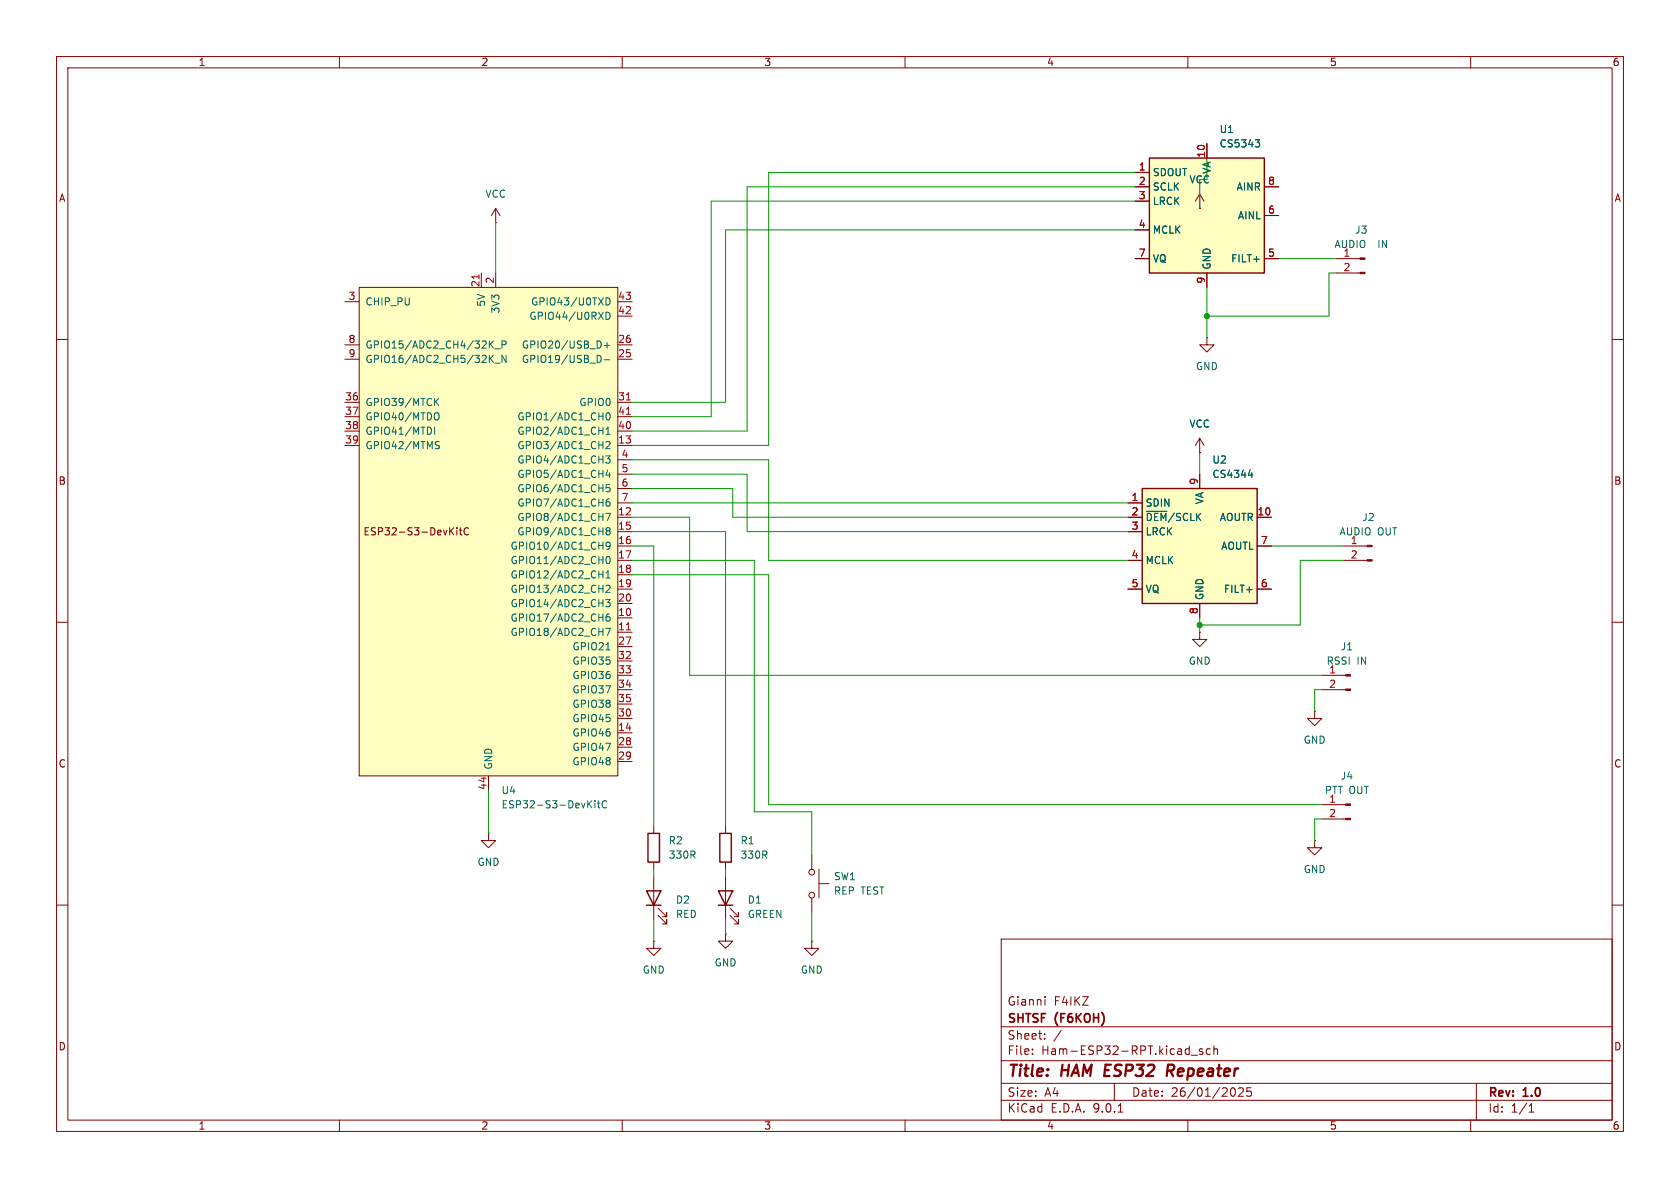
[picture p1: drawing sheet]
<svg xmlns="http://www.w3.org/2000/svg" width="297mm" height="210mm" viewBox="0 0 297 210" stroke-linecap="round" stroke-linejoin="round" font-family="sans-serif">
<g fill="none" stroke="#840000" stroke-width=".18">
<path d="M10 10h277v190h-277zM12 12h273v186h-273zM60 10v2M110 10v2M160 10v2M210 10v2M260 10v2M10 60h2M285 60h2M10 110h2M285 110h2M115.6 146.1v1.2"/>
<path d="M115.6 152.4v1.3M128.3 146.1v1.2M128.3 152.4v1.3M143.5 151.1v2.6M143.5 158.8v2.5M144.8 156.2h1.8M144.8 153.7v5.1M232.4 148.6v1.3h1.3l-1.3 1.2-1.3-1.2h1.3M232.4 148.6h.1M10 160h2M177 166h108v32h-108zM184.7 176.2v.1"/>
<path d="M184.7 176.7v1M285 160h2M60 198v2M110 198v2M160 198v2M177 194.5h108M177 191.5h108M177 187.5h108M177 181.5h108M182.5 186.3v.1M182.5 185.5v.1M184.7 183.6v.1"/>
<path d="M184.7 182.8v.1M187.6 182.1l-1.3 2M197 191.5v3M197.7 196.6h.8M210 198v2M210.6 186.5h1.1M212.6 185.5l-.4-.1-.2 .2 .1 .2 .5 .2v.3h-.6M214 185.5l-.5-.1-.3 .3v.4l.2 .2h.6M214.6 185.5l.2-.1 .4 .1v.9M214.6 184.9v1.5M218.2 192.4l.2 .8-.2 .5-.2 .1M219.7 192.4v.5l-.8 .9h.9"/>
<path d="M221.2 192.3h-.7l-.1 .7 .2-.1h.5l.1 .3v.5l-.2 .1-.6-.1M260 198v2M261 191.5v6.5M270.3 196.6h.9M270.3 195.5l.4-.4v1.5"/>
<circle cx="143.5" cy="154.2" r=".51"/>
<circle cx="143.5" cy="158.2" r=".51"/>
</g>
<path d="M206.8 189.3l.6 .9M207.3 188.2h-.8l-.2 2M207.3 189.2l-.9 .1" fill="none" stroke="#840000" stroke-width=".4"/>
<path d="M114.6 147.3h2v5.1h-2zM127.3 147.3h2v5.1h-2z" fill="none" stroke="#840000" stroke-width=".25"/>
<path d="M201.9 86.4h20.3v20.3h-20.3z" fill="#ffffc2"/>
<path d="M201.9 86.4h20.3v20.3h-20.3zM127 157.5h2.5l-1.2 2.5zM127 160h2.5" fill="none" stroke="#840000" stroke-width=".25"/>
<g fill="none" stroke="#840000" stroke-width=".18">
<path d="M199.4 88.9h2.5M199.4 91.4h2.5M199.4 94h2.5M199.4 99.1h2.5M212.1 83.8v2.6M222.2 91.4h2.6M222.2 96.5h2.6M237.5 99.1h4.2M237.5 96.5h4.2M199.4 104.1h2.5M212.1 106.7v2.5M222.2 104.1h2.6"/>
<path d="M233.7 119.4h4.2M232.4 125.7v1.3h1.3l-1.3 1.3-1.3-1.3h1.3M232.4 125.7h.1M233.7 121.9h4.2M128.3 154.9v7.7M233.7 142.2h4.2M233.7 144.8h4.2M128.3 165.1v1.3h1.2l-1.2 1.2-1.3-1.2h1.3M128.3 165.1h.1M129 161.8l1.6 1.5v-.7v.7h-.8M129 160.5l1.6 1.6v-.8v.8h-.8M143.5 166.4v1.2h1.3l-1.3 1.3-1.3-1.3h1.3"/>
<path d="M143.5 166.4h.1"/>
</g>
<path d="M202.7 90.4h3.6M220.7 84h.8M221.3 83.6v.8" fill="none" stroke="#006464" stroke-width=".18"/>
<g fill="#840000" stroke="#840000" stroke-width=".18">
<path d="M237.9 142.1h.9v.3h-.9z"/>
<path d="M237.9 144.7h.9v.2h-.9z"/>
<path d="M241.7 96.4h.9v.2h-.9z"/>
<path d="M241.7 98.9h.9v.3h-.9z"/>
<path d="M237.9 119.3h.9v.2h-.9z"/>
<path d="M237.9 121.8h.9v.2h-.9z"/>
</g>
<path d="M63.5 50.8h45.7v86.4h-45.7z" fill="#ffffc2"/>
<g fill="none" stroke="#840000" stroke-width=".18">
<path d="M87.6 39.4h.1M87.6 36.8v2.6M87.6 36.8l-.7 1.3M87.6 36.8l.8 1.3M61 53.3h2.5M63.5 50.8h45.7v86.4h-45.7zM85.1 48.3v2.5M87.6 48.3v2.5M109.2 53.3h2.6M109.2 55.9h2.6M236.2 45.7h4.2M236.2 48.3h4.2"/>
<path d="M61 78.7h2.5M61 73.7h2.5M61 76.2h2.5M61 61h2.5M61 63.5h2.5M61 71.1h2.5M109.2 78.7h2.6M109.2 73.7h2.6M109.2 76.2h2.6M109.2 61h2.6M109.2 63.5h2.6M109.2 71.1h2.6"/>
<path d="M79.7 93.8l.5 .8M80.2 93.3l-.7 .7M80.8 93.3v.1M80.8 93.7v.9M81.2 93.7h.5M81.4 93.3v1.1l.3 .2M82.8 93.4a.6 .6 0 0 0-.8 .4 .6 .6 0 0 0 .6 .8l.2-.2M109.2 81.3h2.6M109.2 83.8h2.6M109.2 86.4h2.6M109.2 88.9h2.6M109.2 91.4h2.6"/>
<path d="M109.2 94h2.6M109.2 96.5h2.6M109.2 99.1h2.6M109.2 104.1h2.6M109.2 101.6h2.6M109.2 106.7h2.6M109.2 109.2h2.6M109.2 111.8h2.6M109.2 114.3h2.6M109.2 116.8h2.6M109.2 119.4h2.6M212.1 111.8v1.2h1.3l-1.3 1.3-1.3-1.3h1.3"/>
<path d="M212.1 111.8h.1M86.4 137.2v2.5M109.2 129.5h2.6M109.2 121.9h2.6M109.2 124.5h2.6M109.2 127h2.6M109.2 132.1h2.6M109.2 134.6h2.6M115.6 154.9v7.7M115.6 166.4v1.2h1.2l-1.2 1.3-1.3-1.3h1.3M115.6 166.4h.1M116.3 161.8l1.6 1.5v-.7v.7h-.8"/>
<path d="M116.3 160.5l1.6 1.6v-.8v.8h-.8"/>
</g>
<g fill="none" stroke="#006464" stroke-width=".18">
<path d="M107.1 52.6a.64 .64 0 0 1 .8 .7 .64 .64 0 0 1-.8 .6zM107.1 55.2a.64 .64 0 0 1 .8 .6 .64 .64 0 0 1-.8 .7zM76.2 75.7l.1 .4-.1 .5M76.8 75.5v1.3M77 71l.6 .7M77.1 78.6l.5 .2 .1 .2-.1 .3h-.5M77.1 78.1h.6M77.1 73a.43 .43 0 0 1 .5 .4v.4a.43 .43 0 0 1-.5 .4M77.6 70.4l-.8 .8M86.7 60.8l.5 .7M86.7 63.4l.5 .7M87.2 60.3l-.7 .7"/>
<path d="M87.2 62.8l-.7 .7M87.5 61.7h.9M87.5 64.2h.9M88.7 60.9h.7l.1-.2-.1-.3-.7-.1v1.2M89.5 62.8v1.3l-.8-1.3v1.3M106 62.9l.3 .5-.3 .6M106.8 61.1h1M106.8 63.6h1M107.1 78.2l.5-.2 .3 .4-.8 .9h.8M107.1 76.8h.8M107.1 75.9l.4-.4v1.3M107.3 73.1l.1-.1a.68 .68 0 0 1 .5 .6 .68 .68 0 0 1-.5 .6l-.1-.1-.2-.3z"/>
<path d="M107.3 60.6v.9M107.1 80.6h.8l-.5 .5 .4 .1v.5l-.2 .2-.5-.2M107.1 90.7h.8l-.5 1.3M107.3 98.5l.1-.1a.68 .68 0 0 1 .5 .6 .68 .68 0 0 1-.5 .6l-.1-.1-.2-.3zM107.4 93.8l-.3 .3 .1 .3 .2 .2 .3-.1 .2-.2v-.2l-.3-.3M107.4 93.8l-.3-.2 .3-.3h.2l.3 .2-.3 .3M107.4 93.8h.2M107.4 83.1l-.3 .9h.8M107.7 88.2l-.3 .1a.86 .86 0 0 0 0 1.2l.4-.1 .1-.5-.3-.2-.3 .1-.2 .1M107.7 83.6v.8M107.8 85.7h-.6l-.1 .6 .2-.1h.4l.2 .2-.1 .4-.2 .1-.5-.1M107.9 96.4l-.3 .2h-.3l-.2-.2 .2-.5 .3-.1 .2 .2a.84 .84 0 0 1-.3 1.1h-.2"/>
<path d="M105.9 101.5h.7M106.6 100.9v1.3M107.1 106h.8l-.5 .5 .4 .1v.5l-.2 .2-.5-.2M107.1 111.1h.8l-.5 1.2M107.1 103.6l.5-.2 .3 .4-.8 .9h.8M107.1 101.3l.4-.4v1.3M107.1 102.2h.8M107.1 114.9h.8M107.7 108.5l-.3 .1a.86 .86 0 0 0 0 1.2l.4-.1 .1-.4-.3-.3-.3 .1-.2 .2M104.1 142.1l.5 .7M104.6 141.5l-.7 .8M105.2 141.5v.2"/>
<path d="M105.2 142v.8M105.6 142h.5M105.8 141.5v1.1l.3 .2M107.2 141.7a.6 .6 0 0 0-.8 .4 .6 .6 0 0 0 .6 .7l.2-.1"/>
</g>
<path d="M84.7 48.6v.7M110.7 73.2h.8M110.7 70.7h.8M110.7 111.3h.8" fill="none" stroke="#a90000" stroke-width=".18"/>
<g fill="#840000" stroke="#840000" stroke-width=".18">
<path d="M240.4 45.6h.9v.2h-.9z"/>
<path d="M240.4 48.1h.9v.3h-.9z"/>
</g>
<path d="M114.3 157.5h2.5l-1.2 2.5zM114.3 160h2.5" fill="none" stroke="#840000" stroke-width=".25"/>
<path d="M203.2 27.9h20.3v20.4h-20.3z" fill="#ffffc2"/>
<path d="M203.2 27.9h20.3v20.4h-20.3z" fill="none" stroke="#840000" stroke-width=".25"/>
<g fill="none" stroke="#840000" stroke-width=".18">
<path d="M200.7 30.5h2.5M200.7 33h2.5M200.7 35.6h2.5M212.1 36.8h.1M212.1 34.3l-.8 1.3M212.1 34.3l.8 1.3M212.1 34.3v2.5M213.4 25.4v2.5M223.5 33h2.6M223.5 38.1h2.6M200.7 40.6h2.5M200.7 45.7h2.5"/>
<path d="M213.4 59.7v1.3h1.2l-1.2 1.2-1.3-1.2h1.3M213.4 59.7h.1M213.4 48.3v2.5M223.5 45.7h2.6M212.1 77.5v2.5M212.1 77.5l-.8 1.2M212.1 77.5l.8 1.2M199.4 88.9h2.5M199.4 91.4h2.5M199.4 94h2.5M199.4 99.1h2.5M212.1 80h.1"/>
<path d="M212.1 83.8v2.6M222.2 91.4h2.6M222.2 96.5h2.6M199.4 104.1h2.5M212.1 106.7v2.5M222.2 104.1h2.6M86.4 147.3v1.3h1.2l-1.2 1.3-1.3-1.3h1.3M86.4 147.3h.1"/>
</g>
<path d="M221.9 24.7h.8l-.4 .5M222.4 25.2l.3 .2v.3l-.3 .3M202.7 90.4h3.6M220.7 84h.8M221.3 83.6v.8" fill="none" stroke="#006464" stroke-width=".18"/>
<g fill="none" stroke="#009600" stroke-width=".18">
<path d="M87.6 39.4v8.9M200.7 30.5h-64.8v48.2h-24.1M200.7 33h-68.6v43.2h-20.3M200.7 35.6h-75v38.1h-13.9M212.1 31.8v5M213.4 25.4v6.4M200.7 40.6h-72.4v30.5h-16.5M213.4 50.8v8.9M226.1 45.7h10.1M236.2 48.3h-1.3v7.6h-21.5M111.8 99.1h21.5v44.4h10.2v7.6M111.8 94h16.5v52.1"/>
<path d="M111.8 96.5h3.8v49.6M111.8 81.3h24.1v17.8h63.5M111.8 86.4h17.7v5h69.9M111.8 83.8h20.3v10.2h67.3M111.8 91.4h10.1v28h111.8M111.8 88.9h87.6M212.1 80v3.8M224.8 96.5h12.7M237.5 99.1h-7.6v11.4h-17.8M111.8 101.6h24.1v40.6h97.8M212.1 109.2v2.6M86.4 139.7v7.6"/>
<path d="M233.7 121.9h-1.3v3.8M115.6 153.7v1.2M128.3 153.7v1.2M233.7 144.8h-1.3v3.8M115.6 162.6v3.8M128.3 162.6v2.5M143.5 161.3v5.1"/>
</g>
<g fill="#009600" stroke="#009600" stroke-width=".18">
<circle cx="212.1" cy="110.5" r=".46"/>
<circle cx="213.4" cy="55.9" r=".46"/>
</g>
<g font-size="2.8" fill="#840000">
<text x="178" y="190.9">Title:</text>
<text x="187.7" y="190.9">HAM ESP32</text>
<text x="207.9" y="190.9">Repeater</text>
</g>
<g font-size="2.1" fill="#840000">
<text x="178" y="178">Gianni</text>
<text x="186.3" y="178">F4IKZ</text>
<text x="178" y="184">Sheet:</text>
<text x="178" y="181.2">SHTSF</text>
<text x="186.6" y="181.2">(F6KOH)</text>
<text x="178" y="186.7">File:</text>
<text x="184.1" y="186.7">Ham-ESP32-RPT.kicad_sch</text>
<text x="178" y="196.9">KiCad</text>
<text x="178" y="194.1">Size:</text>
<text x="184.7" y="194.1">A4</text>
<text x="185.7" y="196.9">E.D.A.</text>
<text x="193.3" y="196.9">9.0.1</text>
<text x="200" y="194.1">Date:</text>
<text x="207" y="194.1">26/01/2025</text>
<text x="263" y="194.3">Rev:</text>
<text x="263" y="196.9">Id:</text>
<text x="267.1" y="196.9">1/1</text>
<text x="269.4" y="194.3">1.0</text>
</g>
<g font-size="1.8" fill="#840000">
<text x="35" y="11.9">1</text>
<text x="85" y="11.9">2</text>
<text x="135" y="11.9">3</text>
<text x="185" y="11.9">4</text>
<text x="235" y="11.9">5</text>
<text x="285" y="11.9">6</text>
<text x="10.3" y="35.9">A</text>
<text x="285.3" y="35.9">A</text>
<text x="10.3" y="85.9">B</text>
<text x="285.3" y="85.9">B</text>
<text x="64.2" y="94.8">ESP32-S3-DevKitC</text>
<text x="10.3" y="135.9">C</text>
<text x="285.3" y="135.9">C</text>
<text x="10.3" y="185.9">D</text>
<text x="285.3" y="185.9">D</text>
<text x="35" y="199.9">1</text>
<text x="85" y="199.9">2</text>
<text x="135" y="199.9">3</text>
<text x="185" y="199.9">4</text>
<text x="235" y="199.9">5</text>
<text x="285" y="199.9">6</text>
</g>
<g font-size="1.8" fill="#006464">
<text x="215.5" y="23.7">U1</text>
<text x="215.5" y="26.3">CS5343</text>
<text x="85.7" y="35.2">VCC</text>
<text x="203.7" y="31.3">SDOUT</text>
<text x="203.7" y="33.9">SCLK</text>
<text x="210.2" y="32.6">VCC</text>
<text x="214.2" y="30.8" transform="rotate(-90 214.2 30.8)">VA</text>
<text x="218.5" y="33.9">AINR</text>
<text x="203.7" y="36.4">LRCK</text>
<text x="203.7" y="41.5">MCLK</text>
<text x="218.8" y="39">AINL</text>
<text x="239.5" y="41.5">J3</text>
<text x="203.7" y="46.6">VQ</text>
<text x="214.2" y="47.8" transform="rotate(-90 214.2 47.8)">GND</text>
<text x="217.5" y="46.6">FILT+</text>
<text x="235.8" y="44">AUDIO</text>
<text x="237.4" y="45.5">1</text>
<text x="243.8" y="44">IN</text>
<text x="64.5" y="54.2">CHIP_PU</text>
<text x="86" y="54.3" transform="rotate(-90 86 54.3)">5V</text>
<text x="88.5" y="55.5" transform="rotate(-90 88.5 55.5)">3V3</text>
<text x="93.5" y="56.7">GPIO44/U0RXD</text>
<text x="93.8" y="54.2">GPIO43/U0TXD</text>
<text x="64.5" y="61.8">GPIO15/ADC2_CH4/32K_P</text>
<text x="64.5" y="64.4">GPIO16/ADC2_CH5/32K_N</text>
<text x="92.2" y="61.8">GPIO20/USB_D+</text>
<text x="92.2" y="64.4">GPIO19/USB_D-</text>
<text x="211.3" y="65.6">GND</text>
<text x="64.5" y="72">GPIO39/MTCK</text>
<text x="102.3" y="72">GPIO0</text>
<text x="64.5" y="74.5">GPIO40/MTDO</text>
<text x="64.5" y="77.1">GPIO41/MTDI</text>
<text x="91.4" y="74.5">GPIO1/ADC1_CH0</text>
<text x="91.4" y="77.1">GPIO2/ADC1_CH1</text>
<text x="210.2" y="75.8">VCC</text>
<text x="64.5" y="79.6">GPIO42/MTMS</text>
<text x="91.4" y="79.6">GPIO3/ADC1_CH2</text>
<text x="91.4" y="82.1">GPIO4/ADC1_CH3</text>
<text x="214.2" y="82.1">U2</text>
<text x="91.4" y="84.7">GPIO5/ADC1_CH4</text>
<text x="91.4" y="87.2">GPIO6/ADC1_CH5</text>
<text x="91.4" y="89.8">GPIO7/ADC1_CH6</text>
<text x="202.4" y="89.8">SDIN</text>
<text x="213" y="89.2" transform="rotate(-90 213 89.2)">VA</text>
<text x="214.2" y="84.7">CS4344</text>
<text x="91.4" y="92.3">GPIO8/ADC1_CH7</text>
<text x="91.4" y="94.8">GPIO9/ADC1_CH8</text>
<text x="202.4" y="92.3">~{DEM}/SCLK</text>
<text x="202.4" y="94.8">LRCK</text>
<text x="215.6" y="92.3">AOUTR</text>
<text x="236.7" y="94.8">AUDIO OUT</text>
<text x="240.7" y="92.3">J2</text>
<text x="90.2" y="97.4">GPIO10/ADC1_CH9</text>
<text x="90.2" y="99.9">GPIO11/ADC2_CH0</text>
<text x="202.4" y="99.9">MCLK</text>
<text x="215.8" y="97.4">AOUTL</text>
<text x="238.7" y="96.3">1</text>
<text x="90.2" y="105">GPIO13/ADC2_CH2</text>
<text x="90.2" y="102.5">GPIO12/ADC2_CH1</text>
<text x="90.2" y="107.5">GPIO14/ADC2_CH3</text>
<text x="202.4" y="105">VQ</text>
<text x="213" y="106.2" transform="rotate(-90 213 106.2)">GND</text>
<text x="216.3" y="105">FILT+</text>
<text x="90.2" y="110.1">GPIO17/ADC2_CH6</text>
<text x="90.2" y="112.6">GPIO18/ADC2_CH7</text>
<text x="101.1" y="115.2">GPIO21</text>
<text x="101.1" y="117.7">GPIO35</text>
<text x="210.1" y="117.7">GND</text>
<text x="234.4" y="117.7">RSSI</text>
<text x="236.9" y="115.2">J1</text>
<text x="239.9" y="117.7">IN</text>
<text x="101.1" y="120.2">GPIO36</text>
<text x="101.1" y="122.8">GPIO37</text>
<text x="101.1" y="125.3">GPIO38</text>
<text x="101.1" y="130.4">GPIO46</text>
<text x="101.1" y="127.9">GPIO45</text>
<text x="230.4" y="131.7">GND</text>
<text x="87.2" y="136.1" transform="rotate(-90 87.2 136.1)">GND</text>
<text x="101.1" y="132.9">GPIO47</text>
<text x="101.1" y="135.5">GPIO48</text>
<text x="88.6" y="140.6">U4</text>
<text x="88.6" y="143.1">ESP32-S3-DevKitC</text>
<text x="234.1" y="140.6">PTT OUT</text>
<text x="236.9" y="138">J4</text>
<text x="118.1" y="149.5">R2</text>
<text x="130.8" y="149.5">R1</text>
<text x="84.3" y="153.3">GND</text>
<text x="118.1" y="152">330R</text>
<text x="130.8" y="152">330R</text>
<text x="147.3" y="155.8">SW1</text>
<text x="230.4" y="154.5">GND</text>
<text x="119.4" y="159.9">D2</text>
<text x="132.1" y="159.9">D1</text>
<text x="147.3" y="158.3">REP TEST</text>
<text x="119.4" y="162.5">RED</text>
<text x="132.1" y="162.5">GREEN</text>
<text x="113.5" y="172.3">GND</text>
<text x="126.2" y="171">GND</text>
<text x="141.5" y="172.3">GND</text>
</g>
<g font-size="1.8" fill="#a90000">
<text x="213.1" y="28" transform="rotate(-90 213.1 28)">10</text>
<text x="201.2" y="30.2">1</text>
<text x="201.2" y="32.8">2</text>
<text x="201.2" y="35.3">3</text>
<text x="224.1" y="32.8">8</text>
<text x="201.2" y="40.4">4</text>
<text x="224.1" y="37.8">6</text>
<text x="201.2" y="45.5">7</text>
<text x="224.1" y="45.5">5</text>
<text x="61.5" y="53.1">3</text>
<text x="84.8" y="50.8" transform="rotate(-90 84.8 50.8)">21</text>
<text x="87.4" y="50.2" transform="rotate(-90 87.4 50.2)">2</text>
<text x="109.2" y="53.1">43</text>
<text x="213.1" y="50.2" transform="rotate(-90 213.1 50.2)">9</text>
<text x="237.4" y="48">2</text>
<text x="109.2" y="55.6">42</text>
<text x="61.5" y="60.7">8</text>
<text x="61.5" y="63.2">9</text>
<text x="109.2" y="60.7">26</text>
<text x="109.2" y="63.2">25</text>
<text x="60.9" y="70.9">36</text>
<text x="109.2" y="70.9">31</text>
<text x="60.9" y="73.4">37</text>
<text x="60.9" y="75.9">38</text>
<text x="109.2" y="73.4">41</text>
<text x="109.2" y="75.9">40</text>
<text x="60.9" y="78.5">39</text>
<text x="109.2" y="78.5">13</text>
<text x="109.8" y="81">4</text>
<text x="109.8" y="83.6">5</text>
<text x="109.8" y="86.1">6</text>
<text x="109.8" y="88.6">7</text>
<text x="200" y="88.6">1</text>
<text x="211.8" y="85.8" transform="rotate(-90 211.8 85.8)">9</text>
<text x="109.2" y="91.2">12</text>
<text x="109.2" y="93.7">15</text>
<text x="200" y="91.2">2</text>
<text x="200" y="93.7">3</text>
<text x="222.2" y="91.2">10</text>
<text x="109.2" y="96.3">16</text>
<text x="109.2" y="98.8">17</text>
<text x="109.2" y="101.3">18</text>
<text x="200" y="98.8">4</text>
<text x="222.8" y="96.3">7</text>
<text x="238.7" y="98.8">2</text>
<text x="109.2" y="103.9">19</text>
<text x="109.2" y="106.4">20</text>
<text x="200" y="103.9">5</text>
<text x="222.8" y="103.9">6</text>
<text x="109.2" y="109">10</text>
<text x="109.2" y="111.5">11</text>
<text x="211.8" y="108.7" transform="rotate(-90 211.8 108.7)">8</text>
<text x="109.2" y="114">27</text>
<text x="109.2" y="116.6">32</text>
<text x="109.2" y="119.1">33</text>
<text x="234.9" y="119.1">1</text>
<text x="109.2" y="121.7">34</text>
<text x="109.2" y="124.2">35</text>
<text x="234.9" y="121.7">2</text>
<text x="109.2" y="129.3">14</text>
<text x="109.2" y="126.7">30</text>
<text x="109.2" y="131.8">28</text>
<text x="109.2" y="134.4">29</text>
<text x="86.1" y="139.7" transform="rotate(-90 86.1 139.7)">44</text>
<text x="234.9" y="142">1</text>
<text x="234.9" y="144.5">2</text>
</g>
</svg>
